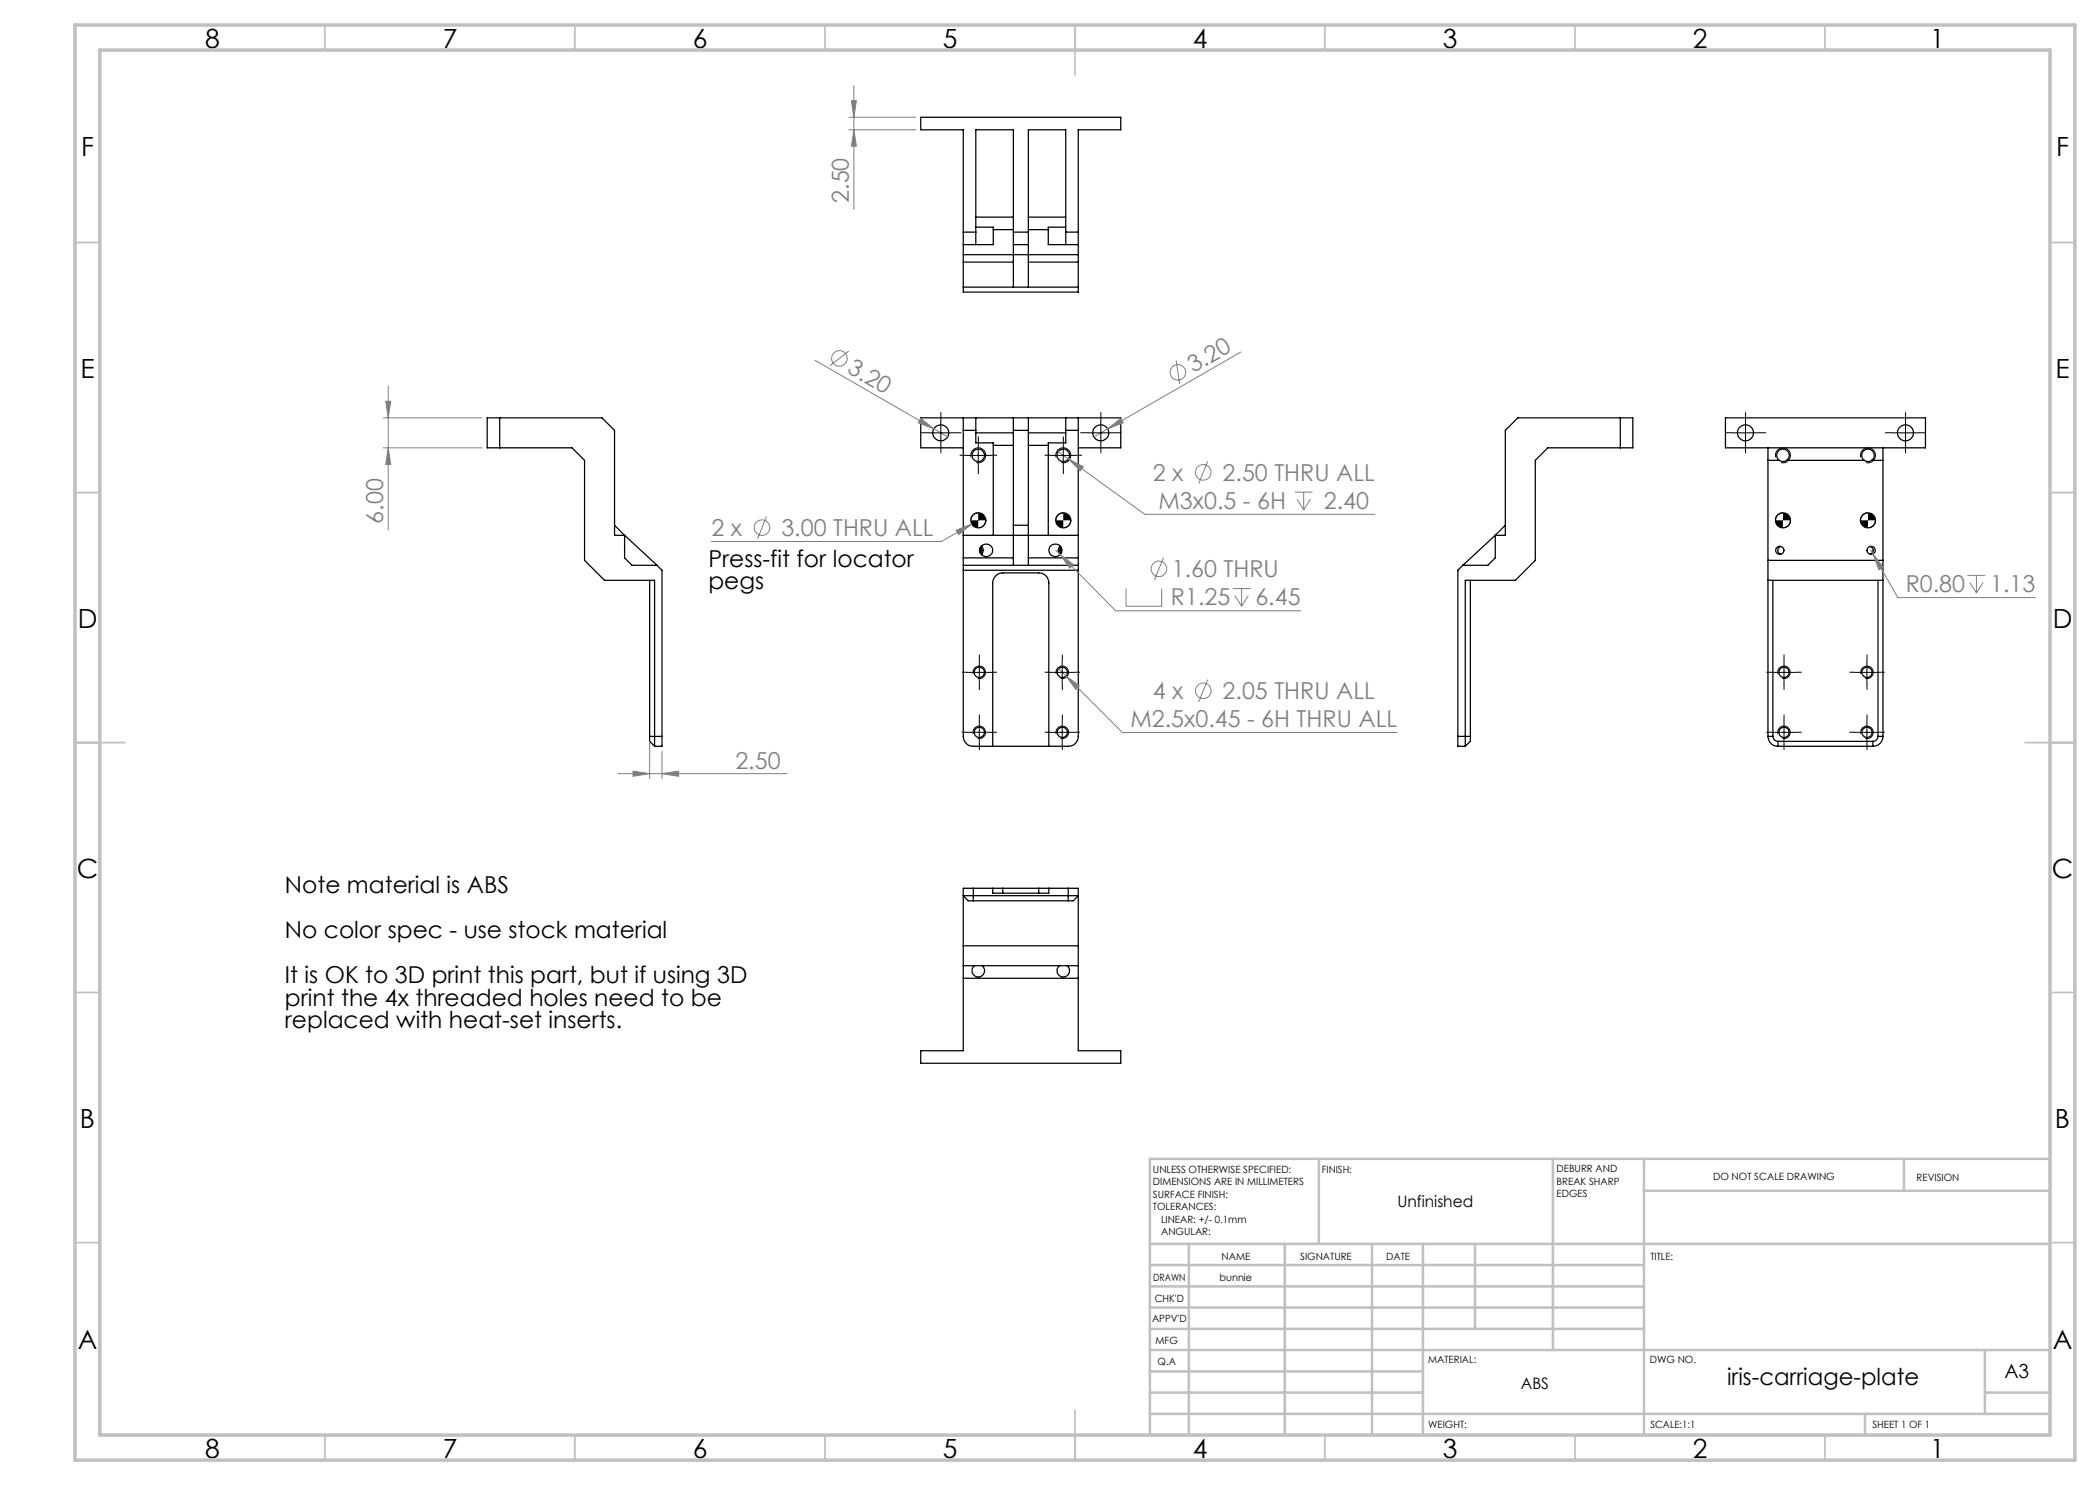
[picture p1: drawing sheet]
<svg xmlns="http://www.w3.org/2000/svg" width="420mm" height="297mm" viewBox="0 0 420 297" stroke-linecap="round" stroke-linejoin="round" font-family="sans-serif">
<g fill="none" stroke="#000" stroke-width=".25">
<path d="M184.1 23.5h40.1v2.5h-8.5v32.4h-23v-32.4h-8.6zM192.7 46.4h2.5M192.7 50.9h23M192.7 57.4h23M192.7 52.4h10M195.2 48.9v-22.9h7.5v31.4M195.2 45.4h3.4v3.5h-5.9M195.2 43.4h7.5M198.6 45.9h4.1M202.7 46.4h3M202.7 48.9h3M205.7 43.4h7.4"/>
<path d="M205.7 45.9h4M205.7 52.4h10M213.1 48.9v-22.9h-7.4v31.4M213.1 45.4h-3.4v3.5h6M213.1 46.4h2.6M99.9 83.6v6M192.7 83.6v63.7a1.97 1.97 0 0 0 2 2h18.9a1.97 1.97 0 0 0 2.1-2v-63.7M192.7 86.1h2.5M192.7 89.6h-8.6v-6h40.1v6h-8.5M195.2 83.6v5h3.4v18.5M195.2 86.6h7.5M198.6 89.1h4.1"/>
<path d="M202.7 83.6v29.5M202.7 86.1h3M205.7 83.6v29.5M205.7 89.1h4M205.7 86.6h7.4M213.1 83.6v5h-3.4v18.5M213.1 86.1h2.6M324.1 83.6v6M345.1 83.6h40v6h-40zM353.6 92.1h2.2M353.6 89.6v57.7M355.8 92.1a1.25 1.25 0 0 1-.1-1.9 1.25 1.25 0 0 1 1.8 0 1.25 1.25 0 0 1-.2 1.9"/>
<path d="M355.8 92.1a1.23 1.23 0 0 0 1.5 0M357.3 92.1h15.6M372.9 92.1a1.25 1.25 0 0 1-.2-1.9 1.25 1.25 0 0 1 1.8 0 1.25 1.25 0 0 1-.2 1.9M372.9 92.1a1.23 1.23 0 0 0 1.4 0M374.3 92.1h2.3M376.6 89.6v57.7M122.9 105.1l2 2M124.9 107.1h-2v-21l-2.5-2.5h-23v6h17l2.5 2.5v20l4 4h10v33.2M124.9 107.1v4.5l1.5 1.5h5M124.9 107.1l6.5 6M129.9 116.1v31.2M131.4 113.1l1 .9v33.3"/>
<path d="M192.7 114h23M192.7 113.1h23M192.7 107.1h23M192.7 111.6h10M196 109.6l.1 .4-.1 .5M196.1 109.4l.2 .6-.2 .7M196.3 109.2a1.23 1.23 0 0 1 0 1.7M202.7 105.1h3M205.7 111.6h10M212 109.2a1.23 1.23 0 0 0 0 1.7M212.2 109.4l-.2 .4v.5l.2 .4M212.3 109.6l-.1 .5 .1 .4"/>
<path d="M292.6 113.1l-1 .9v33.3M294.1 116.1v31.2M299 107.1h2.1v-21l2.5-2.5h23v6h-17l-2.5 2.5v20l-4 4h-10v33.2M299 107.1v4.5l-1.4 1.5h-5M299 107.1l-6.4 6M301.1 105.1l-2.1 2M353.6 116.1h23M353.6 112.1h23M354.6 116.1v31.2M356.2 109.3a.8 .8 0 0 0-.6 .8 .8 .8 0 0 0 .6 .7M374.1 109.3a.8 .8 0 0 1 .6 .8 .8 .8 0 0 1-.6 .7M375.6 116.1v31.2"/>
<path d="M129.9 147.3v1l1 1M129.9 147.3h2.5M132.4 147.3v2h-1.5M198.5 149.3v-32.7a2.04 2.04 0 0 1 2.1-2h7.2a1.97 1.97 0 0 1 2 2v32.7M291.6 147.3v2h1.5M291.6 147.3h2.5M294.1 147.3v1l-1 1M353.6 147.3a1.97 1.97 0 0 0 2 2M353.6 147.3h1M354.6 147.3a1.02 1.02 0 0 0 1 1M355.6 149.3h19M355.6 148.3h19"/>
<path d="M355.6 148.3v1M374.6 148.3v1M375.6 147.3a1.02 1.02 0 0 1-1 1M375.6 147.3h1M376.6 147.3a1.97 1.97 0 0 1-2 2M194.7 177.7h-2v32.4h-8.6v2.6h40.1v-2.6h-8.5v-32.4h-2.1M194.7 177.7v2.5M194.7 177.7h3.8M198.5 177.7h2.1M198.5 177.7v.9h11.3v-.9M200.6 177.7h7.2M200.6 177.7v.9"/>
<path d="M207.8 177.7h2M207.8 177.7v.9M209.8 177.7h3.8M213.6 177.7v2.5M192.7 193.1h23M192.7 189.2h23M192.7 195.6h23M194.7 180.2h-1.1l-.9-1.1h23l-1 1.1h-1.1M194.7 180.2h18.9M194.9 193.1a1.25 1.25 0 0 0-.2 1.9 1.25 1.25 0 0 0 1.9 0 1.25 1.25 0 0 0-.2-1.9M211.9 193.1a1.25 1.25 0 0 0-.2 1.9 1.25 1.25 0 0 0 1.9 0 1.25 1.25 0 0 0-.2-1.9"/>
<circle cx="188.1" cy="86.6" r="1.59"/>
<circle cx="195.7" cy="91.1" r="1.25"/>
<circle cx="212.6" cy="91.1" r="1.24"/>
<circle cx="220.1" cy="86.6" r="1.59"/>
<circle cx="349.1" cy="86.6" r="1.59"/>
<circle cx="381.1" cy="86.6" r="1.59"/>
<circle cx="195.7" cy="104.1" r="1.51"/>
<circle cx="197.2" cy="110.1" r="1.28"/>
<circle cx="211.1" cy="110.1" r="1.28"/>
<circle cx="212.7" cy="104.1" r="1.51"/>
<circle cx="356" cy="110.1" r=".83"/>
<circle cx="356.6" cy="104.1" r="1.5"/>
<circle cx="373.6" cy="104.1" r="1.51"/>
<circle cx="374.2" cy="110.1" r=".83"/>
<circle cx="195.9" cy="134.5" r="1.02"/>
<circle cx="212.4" cy="134.5" r="1.03"/>
<circle cx="356.8" cy="134.5" r="1.03"/>
<circle cx="373.4" cy="134.5" r="1.02"/>
<circle cx="195.9" cy="146.5" r="1.02"/>
<circle cx="212.4" cy="146.5" r="1.03"/>
<circle cx="356.8" cy="146.5" r="1.03"/>
<circle cx="373.4" cy="146.5" r="1.02"/>
</g>
<g fill="none" stroke="#808080" stroke-width=".2">
<path d="M170.8 17.1v24.8M169.8 26h13.4M169.8 23.5h13.4M170.3 20.1h1l-.5 3.4zM170.8 26l.5 3.2h-1zM77.6 77.2v28.8M163 72.1l23.8 13.7M169.8 70.2l-3.8 3M235.2 72.1l.7 4.7M248.1 70.4l-26.6 15.4M76.7 89.6h19.7M76.7 83.6h19.7"/>
<path d="M77.2 80.3h.9l-.5 3.3zM77.6 89.6l.5 3.3h-.9zM184.2 83.7l2.6 2.1-3.1-1.2zM186.8 85.8l2.7 1.6M211.6 90.3l2.1 1.5M213.7 91.8l2.9 1.5-.6 .9zM213.7 91.8l15.3 11.1h46M221.5 85.8l2.7-2.1 .4 .9zM221.5 85.8l-2.7 1.6M241.5 92.2l-1.8 4.5M259 98.4h3.5M259.4 99.8l1.3 2.2"/>
<path d="M260.7 98.4v3.6M262.1 99.8l-1.4 2.2M153.3 103.3l-1.8 4.5M191.2 106l3.1-1.2-2.6 2.1zM194.3 104.8l-6 3.5h-46M197 103.3l-2.7 1.5M211.2 110.1l.8 .8M212 110.9l2.7 2-.7 .7zM212 110.9l11.1 11.3h37M225.2 117.7v3.5h7.1v-3.5M232.7 111.5l-1.8 4.5M246.6 117.7h3.5"/>
<path d="M247 119.1l1.3 2.1M248.3 117.7v3.5M249.7 119.1l-1.4 2.1M374.2 110.1l.4 .7M374.6 110.8l2.1 2.6-.9 .5zM374.6 110.8l5 8.7h27.5M393.5 115.1h3.6M393.9 116.5l1.4 2.1M395.3 115.1v3.5M396.6 116.5l-1.3 2.1M211.7 133.7l1.5 1.5M213.2 135.2l2.7 2-.7 .7z"/>
<path d="M213.2 135.2l11.3 11.3h54.9M241.5 135.9l-1.8 4.5M123.6 154.7h33.8M126.6 154.2l3.3 .5-3.3 .6zM129.9 148.3v7.4M132.4 154.7l3.3-.5v1.1zM132.4 150.3v5.4"/>
<circle cx="167.9" cy="71.7" r="1.55"/>
<circle cx="235.6" cy="74.5" r="1.55"/>
<circle cx="240.7" cy="94.5" r="1.56"/>
<circle cx="152.4" cy="105.5" r="1.55"/>
<circle cx="231.8" cy="113.8" r="1.55"/>
<circle cx="240.7" cy="138.2" r="1.56"/>
</g>
<g fill="none" stroke="#000" stroke-width=".2">
<path d="M185.7 86.6h4.9M188.2 84.1v5M193.1 91.1h5.1M194.2 91.5a1.5 1.5 0 0 1 1.3-1.9 1.5 1.5 0 0 1 1.6 1.6 1.5 1.5 0 0 1-1.8 1.3M195.7 88.6v5M210.1 91.1h5.1M211.2 91.5a1.5 1.5 0 0 1 1.3-1.9 1.5 1.5 0 0 1 1.6 1.6 1.5 1.5 0 0 1-1.8 1.3M212.7 88.6v5M217.7 86.6h4.9M220.2 84.1v5M346.6 86.6h5M349.1 84.1v5"/>
<path d="M355.1 91.5a1.5 1.5 0 0 1 1.4-1.9 1.5 1.5 0 0 1 1.6 1.6 1.5 1.5 0 0 1-1.9 1.3M372.1 91.5a1.5 1.5 0 0 1 1.4-1.9 1.5 1.5 0 0 1 1.6 1.6 1.5 1.5 0 0 1-1.9 1.3M378.6 86.6h5M381.1 84.1v5M195.7 102.5a1.5 1.5 0 0 0-1.5 1.6M197.2 104.1a1.56 1.56 0 0 1-1.5 1.5M212.7 102.5a1.56 1.56 0 0 0-1.6 1.6M214.2 104.1a1.56 1.56 0 0 1-1.5 1.5M356.6 102.5a1.5 1.5 0 0 0-1.5 1.6M358.1 104.1a1.56 1.56 0 0 1-1.5 1.5M373.6 102.5a1.56 1.56 0 0 0-1.5 1.6M375.1 104.1a1.56 1.56 0 0 1-1.5 1.5"/>
<path d="M193.4 134.5h5M194.7 134.8a1.25 1.25 0 0 1 1.1-1.6 1.25 1.25 0 0 1 1.3 1.4 1.25 1.25 0 0 1-1.6 1.1M195.9 132v5M209.9 134.5h5M211.2 134.8a1.26 1.26 0 0 1 1.1-1.6 1.26 1.26 0 0 1 1.4 1.4 1.26 1.26 0 0 1-1.6 1.1M212.4 132v5M354.3 134.5h5M355.6 134.8a1.25 1.25 0 0 1 1.1-1.6 1.25 1.25 0 0 1 1.3 1.4 1.25 1.25 0 0 1-1.5 1.1M356.8 132v5M370.9 134.5h5M372.2 134.8a1.26 1.26 0 0 1 1.1-1.6 1.26 1.26 0 0 1 1.3 1.4 1.26 1.26 0 0 1-1.5 1.1M373.4 132v5"/>
<path d="M193.4 146.5h5M194.7 146.8a1.25 1.25 0 0 1 1.1-1.6 1.25 1.25 0 0 1 1.3 1.4 1.25 1.25 0 0 1-1.6 1.1M195.9 144v5M209.9 146.5h5M211.2 146.8a1.26 1.26 0 0 1 1.1-1.6 1.26 1.26 0 0 1 1.4 1.4 1.26 1.26 0 0 1-1.6 1.1M212.4 144v5M354.3 146.5h5M355.6 146.8a1.25 1.25 0 0 1 1.1-1.6 1.25 1.25 0 0 1 1.3 1.4 1.25 1.25 0 0 1-1.5 1.1M356.8 144v5M370.9 146.5h5M372.2 146.8a1.26 1.26 0 0 1 1.1-1.6 1.26 1.26 0 0 1 1.3 1.4 1.26 1.26 0 0 1-1.5 1.1M373.4 144v5"/>
</g>
<g fill="none" stroke="#000" stroke-width=".2" stroke-dasharray="15.2 1.3 1.3 1.3" stroke-linecap="butt">
<path d="M185.7 86.5h-1.6M188.2 84v-1.6M188.2 89v1.6M190.7 86.5h1.6M193.2 91h-1.3M195.7 88.5v-1.2M195.7 93.5v1.3M198.2 91h1.2M210.2 91h-1.3M212.7 88.5v-1.2M212.7 93.5v1.3M215.2 91h1.2"/>
<path d="M217.7 86.5h-1.6M220.2 84v-1.6M220.2 89v1.6M222.7 86.5h1.6M346.6 86.5h-1.6M349.1 84v-1.6M349.1 89v1.6M351.6 86.5h1.6M378.6 86.5h-1.6M381.1 84v-1.6M381.1 89v1.6M383.6 86.5h1.6"/>
<path d="M193.4 134.4h-1.1M195.9 131.9v-1M195.9 136.9v1.1M198.4 134.4h1M210 134.4h-1.1M212.5 131.9v-1M212.5 136.9v1.1M215 134.4h1M354.3 134.4h-1M356.8 131.9v-1M356.8 136.9v1.1M359.3 134.4h1"/>
<path d="M370.9 134.4h-1M373.4 131.9v-1M373.4 136.9v1.1M375.9 134.4h1M193.4 146.4h-1.1M195.9 143.9v-1M195.9 148.9v1.1M198.4 146.4h1M210 146.4h-1.1M212.5 143.9v-1M212.5 148.9v1.1M215 146.4h1"/>
<path d="M354.3 146.4h-1M356.8 143.9v-1M356.8 148.9v1.1M359.3 146.4h1M370.9 146.4h-1M373.4 143.9v-1M373.4 148.9v1.1M375.9 146.4h1"/>
</g>
<g fill="none" stroke="#c0c0c0" stroke-width=".35">
<path d="M65 5v5M115 5v5M165 5v5M215 5v10M265 5v5M315 5v5M365 5v5M15 48.5h5M410 48.5h5M15 98.5h5M410 98.5h5M15 148.5h10"/>
<path d="M405 148.5h10M15 198.5h5M410 198.5h5M15 248.5h5M410 248.5h5M65 287v5M115 287v5M165 287v5M215 282v10M265 287v5M315 287v5M365 287v5"/>
</g>
<g fill="none" stroke="#c0c0c0" stroke-width=".5">
<path d="M263.8 231.8v17M310.6 231.8v38.2M328.8 231.8v55.2M328.8 238.2h81.2M380.8 231.8v6.4M410 231.8h-180v55.2M230 248.8h180M230 257.3h98.8M230 253h98.8M237.8 248.8v38.2M257 248.8v38.2M274.4 248.8v38.2"/>
<path d="M284.6 248.8v38.2M295 248.8v17M230 265.8h98.8M230 261.5h98.8M230 278.5h54.6M230 274.3h54.6M230 270h180M397 278.5h13M397 270v12.8M230 282.8h180M373 282.8v4.2"/>
</g>
<path d="M15 5h400v287h-400zM20 10h390v277h-390z" fill="none" stroke="#c0c0c0" stroke-width=".7"/>
<g fill="#808080">
<path d="M184.2 83.7l2.6 2.1-3.1-1.2z"/>
<path d="M221.5 85.8l2.7-2.1 .4 .9z"/>
<path d="M213.7 91.8l2.3 2.4 .6-.9zM213.2 135.2l2 2.7 .7-.7zM191.2 106l.5 .9 2.6-2.1zM212 110.9l2 2.7 .7-.7zM374.6 110.8l1.2 3.1 .9-.5z"/>
<path d="M77.6 89.6l.5 3.3h-.9zM77.2 80.3h.9l-.5 3.3z"/>
<path d="M170.8 26l.5 3.2h-1zM170.3 20.1h1l-.5 3.4z"/>
<path d="M126.6 154.2l3.3 .5-3.3 .6zM132.4 154.7l3.3-.5v1.1z"/>
</g>
<path d="M194.2 104.1a1.49 1.49 0 0 0 1.5 1.5v-1.5zM195.7 102.5v1.6h1.5a1.56 1.56 0 0 0-1.5-1.6zM211.1 104.1a1.56 1.56 0 0 0 1.6 1.5v-1.5zM212.7 102.5v1.6h1.5a1.56 1.56 0 0 0-1.5-1.6zM372.1 104.1a1.56 1.56 0 0 0 1.5 1.5v-1.5zM373.6 102.5v1.6h1.5a1.56 1.56 0 0 0-1.5-1.6zM355.1 104.1a1.49 1.49 0 0 0 1.5 1.5v-1.5zM356.6 102.5v1.6h1.5a1.56 1.56 0 0 0-1.5-1.6z" fill="#000"/>
<g font-size="5.3">
<text x="41" y="9.5">8</text>
<text x="88.5" y="9.5">7</text>
<text x="138.5" y="9.5">6</text>
<text x="188.5" y="9.5">5</text>
<text x="238.5" y="9.5">4</text>
<text x="288.5" y="9.5">3</text>
<text x="338.5" y="9.5">2</text>
<text x="386" y="9.5">1</text>
<text x="16.2" y="31.3">F</text>
<text x="411.2" y="31.3">F</text>
<text x="16.1" y="75.5">E</text>
<text x="411.1" y="75.5">E</text>
<text x="15.5" y="125.5">D</text>
<text x="410.5" y="125.5">D</text>
<text x="15.4" y="175.5">C</text>
<text x="410.4" y="175.5">C</text>
<text x="16" y="225.5">B</text>
<text x="411" y="225.5">B</text>
<text x="15.5" y="269.8">A</text>
<text x="410.5" y="269.8">A</text>
<text x="41" y="291.5">8</text>
<text x="88.5" y="291.5">7</text>
<text x="138.5" y="291.5">6</text>
<text x="188.5" y="291.5">5</text>
<text x="238.5" y="291.5">4</text>
<text x="288.5" y="291.5">3</text>
<text x="338.5" y="291.5">2</text>
<text x="386" y="291.5">1</text>
</g>
<g font-size="4.7" fill="#808080">
<text x="169.8" y="40.6" transform="rotate(-90 169.8 40.6)">2.50</text>
<text x="169.3" y="74.4" transform="rotate(30 169.3 74.4)">3.20</text>
<text x="238.7" y="74.7" transform="rotate(-30 238.7 74.7)">3.20</text>
<text x="230.5" y="96.2">2 x</text>
<text x="231.7" y="101.8">M3x0.5 - 6H</text>
<text x="244.5" y="96.2">2.50 THRU ALL</text>
<text x="264.8" y="101.8">2.40</text>
<text x="76.7" y="104.7" transform="rotate(-90 76.7 104.7)">6.00</text>
<text x="142.3" y="107.2">2 x</text>
<text x="156.3" y="107.2">3.00 THRU ALL</text>
<text x="234.4" y="115.5">1.60 THRU</text>
<text x="381.1" y="118.4">R0.80</text>
<text x="398" y="118.4">1.13</text>
<text x="234.2" y="121.1">R1.25</text>
<text x="251.1" y="121.1">6.45</text>
<text x="230.5" y="139.9">4 x</text>
<text x="244.5" y="139.9">2.05 THRU ALL</text>
<text x="226.1" y="145.5">M2.5x0.45 - 6H THRU ALL</text>
<text x="147.1" y="153.7">2.50</text>
</g>
<g font-size="4.7">
<text x="141.7" y="113.4">Press-fit for locator</text>
<text x="141.7" y="117.9">pegs</text>
<text x="57" y="178.5">Note material is ABS</text>
<text x="57" y="187.6">No color spec - use stock material</text>
<text x="57" y="196.6">It is OK to 3D print this part, but if using 3D</text>
<text x="57" y="201.1">print the 4x threaded holes need to be</text>
<text x="57" y="205.7">replaced with heat-set inserts.</text>
<text x="345.4" y="277">iris-carriage-plate</text>
</g>
<text font-size="3.9" x="400.9" y="275.5">A3</text>
<g font-size="3.2">
<text x="279.5" y="241.4">Unfinished</text>
<text x="304.2" y="277.9">ABS</text>
</g>
<g font-size="2">
<text x="230.6" y="234.6">UNLESS OTHERWISE SPECIFIED:</text>
<text x="230.6" y="237.1">DIMENSIONS ARE IN MILLIMETERS</text>
<text x="230.6" y="239.6">SURFACE FINISH:</text>
<text x="264.4" y="234.6">FINISH:</text>
<text x="311.3" y="234.5">DEBURR AND</text>
<text x="311.3" y="237">BREAK SHARP</text>
<text x="311.3" y="239.5">EDGES</text>
<text x="342.6" y="236">DO NOT SCALE DRAWING</text>
<text x="383.3" y="236.2">REVISION</text>
<text x="230.6" y="242.1">TOLERANCES:</text>
<text x="232.2" y="244.6">LINEAR: +/- 0.1mm</text>
<text x="232.2" y="247.1">ANGULAR:</text>
<text x="244.3" y="252">NAME</text>
<text x="260" y="251.9">SIGNATURE</text>
<text x="277.2" y="251.9">DATE</text>
<text x="330.1" y="251.9">TITLE:</text>
<text x="230.6" y="256.1">DRAWN</text>
<text x="243.9" y="256.1">bunnie</text>
<text x="230.9" y="260.3">CHK'D</text>
<text x="230.4" y="264.4">APPV'D</text>
<text x="231.1" y="268.8">MFG</text>
<text x="231.5" y="273">Q.A</text>
<text x="285.6" y="272.5">MATERIAL:</text>
<text x="330" y="272.5">DWG NO.</text>
<text x="285.6" y="285.5">WEIGHT:</text>
<text x="330.1" y="285.6">SCALE:1:1</text>
<text x="374.5" y="285.6">SHEET 1 OF 1</text>
</g>
</svg>
